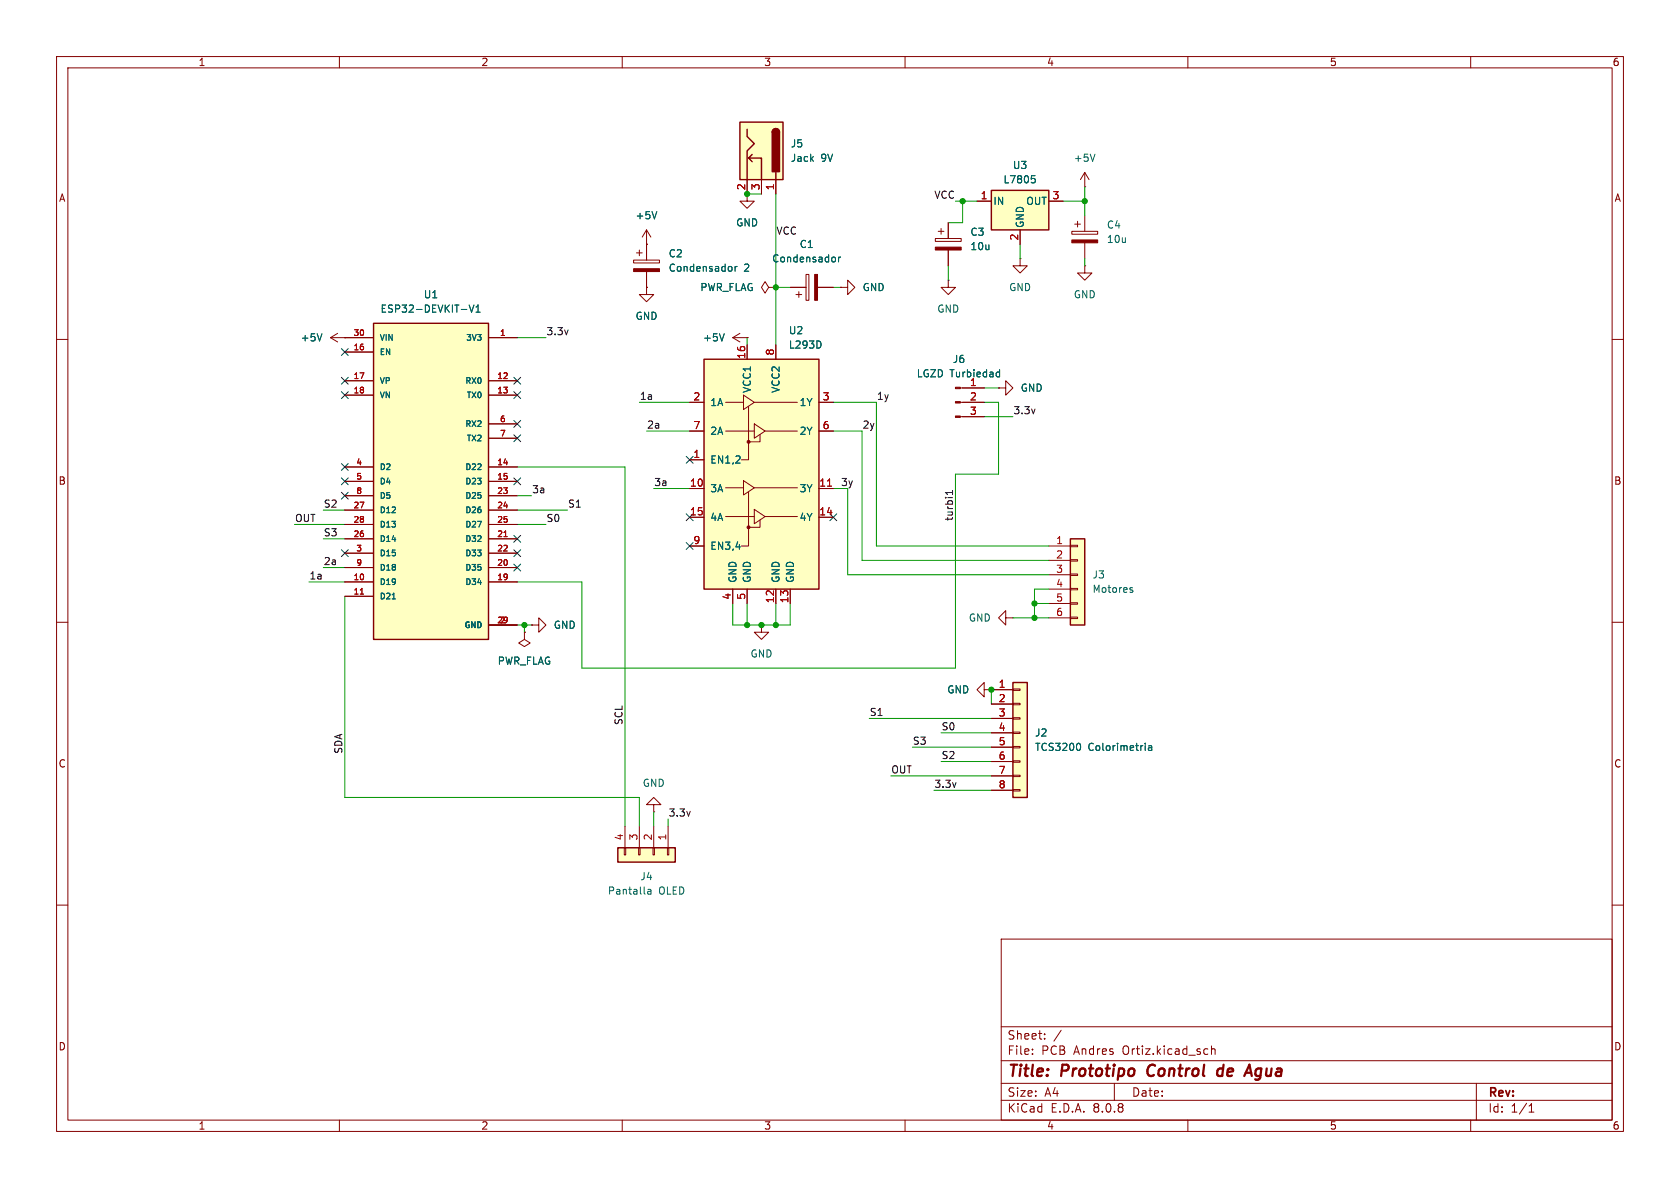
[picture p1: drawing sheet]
<svg xmlns="http://www.w3.org/2000/svg" width="297mm" height="210mm" viewBox="0 0 297 210" stroke-linecap="round" stroke-linejoin="round" font-family="sans-serif">
<g fill="none" stroke="#840000" stroke-width=".18">
<path d="M10 10h277v190h-277zM12 12h273v186h-273zM60 10v2M110 10v2M160 10v2M210 10v2M260 10v2M167.6 39.4v2.8M190 39.6h1M190.5 39.1v1M191.8 38.1v2.8M112 46h4.6v.5h-4.6z"/>
<path d="M112.5 44.7h1M113 44.2v1M114.3 43.2v2.8M114.3 48v2.8M165.4 42.2h4.5v.5h-4.5zM165.9 40.9h1M166.4 40.4v1M167.6 44.2v2.8M189.5 40.9h4.6v.5h-4.6zM191.8 42.9v2.8M10 60h2M176.5 68.6h1.3v-1.3l1.3 1.3-1.3 1.3v-1.3"/>
<path d="M176.5 68.6h.1M285 60h2M10 110h2M177.8 109.2v-1.2l-1.3 1.2 1.3 1.3v-1.3h1.3M179.1 109.2h.1M285 110h2M10 160h2M177 166h108v32h-108zM285 160h2M60 198v2M110 198v2M160 198v2"/>
<path d="M177 194.5h108M177 191.5h108M177 187.5h108M177 181.5h108M182.5 186.3v.1M182.5 185.5v.1M184.7 183.6v.1M184.7 182.8v.1M187.6 182.1l-1.3 2M197 191.5v3M210 198v2M213.4 185.4l.1 .1"/>
<path d="M213.5 186.3l-.1 .1M214.2 184.9v1.5M214.2 185.5l.2-.1 .3 .1 .1 .9M260 198v2M261 191.5v6.5M270.3 196.6h.9M270.3 195.5l.4-.4v1.5"/>
</g>
<path d="M203.1 188.5a1.27 1.27 0 0 0 0 1.6M216.2 189a.66 .66 0 0 0-1 .3v.5l.1 .3 .2 .1 .6-.1M216.3 188.2l-.2 2M220.9 188.2l.4 2" fill="none" stroke="#840000" stroke-width=".4"/>
<g fill="#840000" stroke="#840000" stroke-width=".18">
<path d="M112 47.5h4.6v.5h-4.6z"/>
<path d="M189.5 42.4h4.6v.5h-4.6z"/>
<path d="M165.4 43.7h4.5v.5h-4.5z"/>
</g>
<path d="M129.3 47.2v.6M130 47.1v.9M130.3 47.1l-.3 .2" fill="none" stroke="#006464" stroke-width=".18"/>
<path d="M175.3 33.7h10.1v6.9h-10.1z" fill="#ffffc2"/>
<path d="M175.3 33.7h10.1v6.9h-10.1z" fill="none" stroke="#840000" stroke-width=".25"/>
<path d="M172.7 35.6h2.6M185.4 35.6h2.6M135.9 50.8l-.6-1-.7 1 .7 1 .6-1h1.3M137.2 50.8h.1M180.3 40.6v2.6" fill="none" stroke="#840000" stroke-width=".18"/>
<path d="M182.4 31.1h.6M182.5 31.5h.3l.2 .3v.4l-.5 .1" fill="none" stroke="#006464" stroke-width=".18"/>
<path d="M189.2 95.3h2.6v15.2h-2.6z" fill="#ffffc2"/>
<g fill="none" stroke="#840000" stroke-width=".18">
<path d="M132.1 34.3v1.3h1.2l-1.2 1.2-1.3-1.2h1.3M167.6 49.5v1.3h1.3l-1.3 1.3-1.2-1.3h1.2M167.6 49.5h.1M191.8 47v1.3h1.2l-1.2 1.2-1.3-1.2h1.3M191.8 47h.1M185.4 96.5h3.8M185.4 99.1h3.8M189.2 98.9h1.3v.3h-1.3zM189.2 96.4h1.3v.2h-1.3zM185.4 101.6h3.8M185.4 104.1h3.8M185.4 106.7h3.8"/>
<path d="M185.4 109.2h3.8M189.2 109.1h1.3v.2h-1.3zM189.2 106.6h1.3v.2h-1.3zM189.2 104h1.3v.3h-1.3zM189.2 101.5h1.3v.2h-1.3z"/>
</g>
<path d="M189.2 95.3h2.6v15.2h-2.6z" fill="none" stroke="#840000" stroke-width=".25"/>
<path d="M199.9 104.3l.3 .1 .1 .1-.2 .2h-.2M199.9 103.9h.3" fill="none" stroke="#006464" stroke-width=".18"/>
<path d="M124.5 63.5h20.3v40.6h-20.3z" fill="#ffffc2"/>
<path d="M124.5 63.5h20.3v40.6h-20.3z" fill="none" stroke="#840000" stroke-width=".25"/>
<g fill="#840000" stroke="#840000" stroke-width=".18">
<circle cx="132.3" cy="93.2" r=".25"/>
<circle cx="132.3" cy="78.1" r=".25"/>
</g>
<g fill="none" stroke="#840000" stroke-width=".18">
<path d="M129.5 59.7l1.3 .8M129.5 59.7h2.6M130.8 58.9l-1.3 .8M132.1 59.7h.1M121.9 76.2h2.6M121.9 71.1h2.6M128.3 76.2h5M128.3 71.1h3.1M131.4 69.9l1.9 1.2-1.9 1.3zM132.1 61v2.5M132.3 71.9v9.4h-1.2M133.3 74.9l2 1.3-2 1.3z"/>
<path d="M133.3 71.1h7.7M134.4 76.8v1.3h-2.1M135.3 76.2h5.7M137.2 61v2.5M144.8 76.2h2.5M144.8 71.1h2.5M121.9 81.3h2.6M121.9 86.4h2.6M121.9 91.4h2.6M121.9 96.5h2.6M128.3 91.3h5M128.3 86.2h3.1"/>
<path d="M131.4 85l1.9 1.2-1.9 1.3zM132.3 87v9.5h-1.2M133.3 90l2 1.3-2 1.3zM133.3 86.2h7.7M134.4 91.9v1.3h-2.1M135.3 91.3h5.7M144.8 86.4h2.5M144.8 91.4h2.5M129.5 104.1v2.6M132.1 104.1v2.6M137.2 104.1v2.6M139.7 104.1v2.6"/>
</g>
<path d="M146.3 85.9h.7" fill="none" stroke="#a90000" stroke-width=".18"/>
<path d="M128 59l-.4 1.3M145.1 60.6v.6" fill="none" stroke="#006464" stroke-width=".18"/>
<path d="M109.2 149.9h10.2v2.5h-10.2z" fill="#ffffc2"/>
<g fill="none" stroke="#840000" stroke-width=".18">
<path d="M191.8 33h.1M191.8 30.5l-.8 1.3M191.8 30.5v2.5M191.8 30.5l.7 1.3M139.7 50.8h2.8M140.7 52.1h1M141.2 51.6v1M142.5 48.5h.5v4.6h-.5zM144.5 50.8h2.8M148.6 50.8h1.3v-1.3l1.2 1.3-1.2 1.3v-1.3M148.6 50.8h.1M134.6 110.5v1.3h1.3l-1.3 1.2-1.3-1.2h1.3"/>
<path d="M134.6 110.5h.1M110.4 149.9h.2v1.2h-.2zM110.5 146.1v3.8M112.9 149.9h.3v1.2h-.3zM113 146.1v3.8M115.4 149.9h.3v1.2h-.3zM115.6 142.2h1.2l-1.2-1.2-1.3 1.2h1.3v1.3M115.6 143.5h.1M115.6 146.1v3.8M118 149.9h.2v1.2h-.2zM118.1 146.1v3.8"/>
</g>
<path d="M109.2 149.9h10.2v2.5h-10.2z" fill="none" stroke="#840000" stroke-width=".25"/>
<path d="M193.6 27.2l-.4 1.3M147.6 45.6v.6M148.2 45.5v.8M148.6 45.5l-.4 .2M114.5 157.3h.5l.1 .8M115.1 157.5l-.4 .1-.2 .2 .2 .3 .4-.1" fill="none" stroke="#006464" stroke-width=".18"/>
<path d="M144 48.5h.5v4.6h-.5z" fill="#840000" stroke="#840000" stroke-width=".18"/>
<path d="M130.8 21.6h7.6v10.2h-7.6z" fill="#ffffc2"/>
<path d="M130.8 21.6h7.6v10.2h-7.6zM132.1 22.9v1.2l1.2 1.3-1.2 1.3v5.1M132.3 27.9l.7 .7M133 27.3l-.7 .6h2.3v3.9M136.5 23.4a.64 .64 0 0 1 .7-.7 .64 .64 0 0 1 .6 .7M137.2 30.5v1.3" fill="none" stroke="#840000" stroke-width=".25"/>
<g fill="#840000" stroke="#840000" stroke-width=".25">
<path d="M136.7 22.9a.64 .64 0 0 1 .7-.1 .64 .64 0 0 1 .4 .6h-1.3z"/>
<path d="M136.5 23.4h1.3v7h-1.3z"/>
</g>
<g fill="none" stroke="#840000" stroke-width=".18">
<path d="M132.1 31.8v2.5M134.6 31.8v2.5M137.2 31.8v2.5M58.4 59.7l1.3 .8M58.4 59.7h2.6M59.7 58.9l-1.3 .8M61 59.7h.1M180.3 45.7v1.3h1.3l-1.3 1.3-1.2-1.3h1.2M180.3 45.7h.1M169.8 73.7h4.2M169.8 71.1h4.2M169.8 68.6h4.2"/>
<path d="M92.7 111.8v1.2l1 .7-1 .6-1-.6 1-.7M92.7 111.8h.1M94 110.5h1.2v-1.3l1.3 1.3-1.3 1.3v-1.3M94 110.5h.1"/>
</g>
<g fill="#840000" stroke="#840000" stroke-width=".18">
<path d="M168.9 73.5h.9v.3h-.9z"/>
<path d="M168.9 71h.9v.2h-.9z"/>
<path d="M168.9 68.5h.9v.2h-.9z"/>
</g>
<path d="M56.9 59l-.4 1.3M176.3 65.8h.4M176.7 65.3v1.3M176.7 66.6h-.4" fill="none" stroke="#006464" stroke-width=".18"/>
<path d="M66 57.2h20.4v55.8h-20.4z" fill="#ffffc2"/>
<path d="M66 57.2h20.4v55.8h-20.4z" fill="none" stroke="#840000" stroke-width=".25"/>
<g fill="none" stroke="#840000" stroke-width=".18">
<path d="M61 59.7h5M86.4 59.7h5M61 67.3h5M61 69.9h5M61 62.2h5M86.4 67.3h5M86.4 69.9h5M86.4 74.9h5M86.4 77.5h5M61 82.6h5M61 85.1h5M61 95.3h5"/>
<path d="M61 97.8h5M61 87.6h5M61 90.2h5M61 92.7h5M86.4 82.6h5M86.4 85.1h5M86.4 95.3h5M86.4 97.8h5M86.4 87.6h5M86.4 90.2h5M86.4 92.7h5M61 102.9h5"/>
<path d="M61 105.4h5M61 100.3h5M86.4 102.9h5M86.4 110.5h5M86.4 100.3h5"/>
</g>
<path d="M82.9 53.9l.5 1.3 .4-1.3M84.2 55.2h.7M84.2 54.3l.3-.4v1.3M69.3 105.9h.6" fill="none" stroke="#006464" stroke-width=".18"/>
<path d="M89.1 94.9h.6M63.7 105h.6" fill="none" stroke="#a90000" stroke-width=".18"/>
<path d="M179.1 120.7h2.5v20.3h-2.5z" fill="#ffffc2"/>
<g fill="none" stroke="#840000" stroke-width=".18">
<path d="M132.1 31.8v2.5M134.6 31.8v2.5M137.2 31.8v2.5M167.6 39.4v2.8M172.7 35.6h2.6M185.4 35.6h2.6M61 59.7h.1M61 59.7h5M86.4 59.7h5M114.3 50.8v1.3h1.3l-1.3 1.2-1.3-1.2h1.3M114.3 50.8h.1M114.3 43.2h.1"/>
<path d="M114.3 40.6l-.8 1.3M114.3 40.6v5.4M114.3 48v2.8M114.3 40.6l.8 1.3M132.1 59.7h.1M137.2 50.8h.1M139.7 50.8h2.8M144.5 50.8h2.8M148.6 50.8h.1M167.6 44.2v2.8M180.3 40.6v2.6M61 67.3h5"/>
<path d="M61 69.9h5M61 62.2h5M86.4 67.3h5M86.4 69.9h5M86.4 74.9h5M86.4 77.5h5M121.9 71.1h2.6M121.9 76.2h2.6M132.1 61v2.5M137.2 61v2.5M144.8 71.1h2.5M144.8 76.2h2.5"/>
<path d="M170.2 71.1h3.8M170.2 68.6h3.8M170.2 73.7h3.8M176.5 68.6h.1M61 82.6h5M61 85.1h5M61 95.3h5M61 97.8h5M61 87.6h5M61 90.2h5M61 92.7h5M86.4 82.6h5"/>
<path d="M86.4 85.1h5M86.4 95.3h5M86.4 97.8h5M86.4 87.6h5M86.4 90.2h5M86.4 92.7h5M121.9 81.3h2.6M121.9 86.4h2.6M121.9 91.4h2.6M121.9 96.5h2.6M144.8 86.4h2.5M144.8 91.4h2.5"/>
<path d="M61 102.9h5M61 105.4h5M61 100.3h5M86.4 102.9h5M86.4 110.5h5M86.4 100.3h5M92.7 111.8h.1M94 110.5h.1M129.5 104.1v2.6M132.1 104.1v2.6M137.2 104.1v2.6M139.7 104.1v2.6"/>
<path d="M174 121.9v-1.2l-1.3 1.2 1.3 1.3v-1.3h1.3M175.3 121.9h.1M175.3 121.9h3.8M175.3 124.5h3.8M175.3 127h3.8M175.3 129.5h3.8M175.3 132.1h3.8M175.3 134.6h3.8M175.3 137.2h3.8M175.3 139.7h3.8M179.1 139.6h1.2v.2h-1.2zM179.1 137h1.2v.3h-1.2z"/>
<path d="M179.1 134.5h1.2v.2h-1.2zM179.1 132h1.2v.2h-1.2zM179.1 129.4h1.2v.3h-1.2zM179.1 126.9h1.2v.2h-1.2zM179.1 124.3h1.2v.3h-1.2zM179.1 121.8h1.2v.2h-1.2z"/>
</g>
<path d="M179.1 120.7h2.5v20.3h-2.5z" fill="none" stroke="#840000" stroke-width=".25"/>
<g fill="none" stroke="#006464" stroke-width=".18">
<path d="M116.1 37.4l-.4 1.3M182.4 31.1h.6M182.5 31.5h.3l.2 .3v.4l-.5 .1M56.9 59l-.4 1.3M82.9 53.9l.5 1.3 .4-1.3M84.2 55.2h.7M84.2 54.3l.3-.4v1.3M128 59l-.4 1.3M129.3 47.2v.6M130 47.1v.9M130.3 47.1l-.3 .2M147.6 45.6v.6"/>
<path d="M148.2 45.5v.8M148.6 45.5l-.4 .2M145.1 60.6v.6M176.3 65.8h.4M176.7 65.3v1.3M176.7 66.6h-.4M69.3 105.9h.6M190.9 131.4l.1 .5-.1 .7M202.5 131.4v.1M202.5 131.8v.9M203.1 131.9h.5v.8M203.6 132.1l-.4 .1-.2 .2 .2 .3 .4-.1"/>
</g>
<path d="M168.4 86.7v.7M168.4 87.1h-1.3l.4 .3" fill="none" stroke="#0f0f0f" stroke-width=".18"/>
<g fill="none" stroke="#009600" stroke-width=".18">
<path d="M132.1 34.3h2.5M137.2 34.3v26.7M168.9 35.6h3.8M170.2 35.6v3.8h-2.6M188 35.6h3.8M191.8 33v5.1M91.4 59.7h5.1M132.1 59.7v1.3M137.2 50.8h2.5M147.3 50.8h1.3M167.6 47v2.5M180.3 43.2v2.5"/>
<path d="M191.8 45.7v1.3M113 71.1h8.9M114.3 76.2h7.6M147.3 71.1h7.6v25.4h30.5M147.3 76.2h5.1v22.9h33M174 73.7h5.1M174 71.1h2.5v12.7h-7.6v34.3h-66v-15.2h-11.5M174 68.6h2.5M52.1 92.7h8.9M57.1 95.3h3.9M57.1 90.2h3.9M91.4 92.7h5.1"/>
<path d="M91.4 82.6h19.1v63.5M91.4 90.2h8.9M91.4 87.6h2.6M115.6 86.4h6.3M147.3 86.4h2.6v15.2h35.5M54.6 102.9h6.4M57.1 100.3h3.9M61 105.4v35.6h52v5.1M91.4 110.5h2.6M92.7 110.5v1.3M129.5 106.7v3.8h10.2v-3.8M132.1 106.7v3.8"/>
<path d="M137.2 106.7v3.8M179.1 109.2h6.3M182.9 106.7h2.5M185.4 104.1h-2.5v5.1M153.7 127h21.6M157.5 137.2h17.8M161.3 132.1h14M165.1 139.7h10.2M166.4 129.5h8.9M166.4 134.6h8.9M175.3 121.9v2.6M115.6 143.5v2.6"/>
<path d="M118.1 144.8v1.3"/>
</g>
<g fill="none" stroke="#000084" stroke-width=".18">
<path d="M60.4 61.6l1.2 1.2M60.4 69.2l1.2 1.3M60.4 66.7l1.2 1.2M61.6 61.6l-1.2 1.2M61.6 69.2l-1.2 1.3M61.6 66.7l-1.2 1.2M90.8 74.3l1.2 1.2M90.8 76.9l1.2 1.2M90.8 69.2l1.2 1.3M90.8 66.7l1.2 1.2M92 66.7l-1.2 1.2M92 74.3l-1.2 1.2"/>
<path d="M92 76.9l-1.2 1.2M92 69.2l-1.2 1.3M60.4 87l1.2 1.2M60.4 97.2l1.2 1.2M60.4 84.5l1.2 1.2M60.4 81.9l1.2 1.3M61.6 87l-1.2 1.2M61.6 97.2l-1.2 1.2M61.6 84.5l-1.2 1.2M61.6 81.9l-1.2 1.3M90.8 94.6l1.2 1.3M90.8 97.2l1.2 1.2"/>
<path d="M90.8 84.5l1.2 1.2M90.8 99.7l1.2 1.2M92 94.6l-1.2 1.3M92 97.2l-1.2 1.2M92 84.5l-1.2 1.2M92 99.7l-1.2 1.2M121.3 80.7l1.2 1.2M121.3 90.8l1.2 1.2M121.3 95.9l1.2 1.2M122.5 80.7l-1.2 1.2M122.5 90.8l-1.2 1.2M122.5 95.9l-1.2 1.2"/>
<path d="M146.7 90.8l1.2 1.2M147.9 90.8l-1.2 1.2"/>
</g>
<path d="M89.1 94.9h.6M146.3 85.9h.7M63.7 105h.6" fill="none" stroke="#a90000" stroke-width=".18"/>
<g fill="#009600" stroke="#009600" stroke-width=".18">
<circle cx="134.6" cy="110.5" r=".46"/>
<circle cx="132.1" cy="110.5" r=".46"/>
<circle cx="92.7" cy="110.5" r=".46"/>
<circle cx="170.2" cy="35.6" r=".46"/>
<circle cx="191.8" cy="35.6" r=".46"/>
<circle cx="137.2" cy="50.8" r=".46"/>
<circle cx="132.1" cy="34.3" r=".46"/>
<circle cx="137.2" cy="110.5" r=".46"/>
<circle cx="175.3" cy="121.9" r=".46"/>
<circle cx="182.9" cy="106.7" r=".46"/>
<circle cx="182.9" cy="109.2" r=".46"/>
</g>
<g font-size="2.8" fill="#840000">
<text x="178" y="190.9">Title:</text>
<text x="187.7" y="190.9">Prototipo</text>
<text x="203.7" y="190.9">Control</text>
<text x="216.9" y="190.9">de</text>
<text x="222.7" y="190.9">Agua</text>
</g>
<g font-size="2.1" fill="#840000">
<text x="178" y="184">Sheet:</text>
<text x="178" y="186.7">File:</text>
<text x="184.1" y="186.7">PCB</text>
<text x="189.9" y="186.7">Andres</text>
<text x="198.6" y="186.7">Ortiz.kicad_sch</text>
<text x="178" y="196.9">KiCad</text>
<text x="178" y="194.1">Size:</text>
<text x="184.7" y="194.1">A4</text>
<text x="185.7" y="196.9">E.D.A.</text>
<text x="193.3" y="196.9">8.0.8</text>
<text x="200" y="194.1">Date:</text>
<text x="263" y="194.3">Rev:</text>
<text x="263" y="196.9">Id:</text>
<text x="267.1" y="196.9">1/1</text>
</g>
<g font-size="1.8" fill="#840000">
<text x="35" y="11.9">1</text>
<text x="85" y="11.9">2</text>
<text x="135" y="11.9">3</text>
<text x="185" y="11.9">4</text>
<text x="235" y="11.9">5</text>
<text x="285" y="11.9">6</text>
<text x="10.3" y="35.9">A</text>
<text x="131.8" y="33.7" transform="rotate(-90 131.8 33.7)">2</text>
<text x="285.3" y="35.9">A</text>
<text x="10.3" y="85.9">B</text>
<text x="285.3" y="85.9">B</text>
<text x="10.3" y="135.9">C</text>
<text x="285.3" y="135.9">C</text>
<text x="10.3" y="185.9">D</text>
<text x="285.3" y="185.9">D</text>
<text x="35" y="199.9">1</text>
<text x="85" y="199.9">2</text>
<text x="135" y="199.9">3</text>
<text x="185" y="199.9">4</text>
<text x="235" y="199.9">5</text>
<text x="285" y="199.9">6</text>
</g>
<g font-size="1.8" fill="#006464">
<text x="139.7" y="26.3">J5</text>
<text x="139.7" y="28.8">Jack</text>
<text x="145.1" y="28.8">9V</text>
<text x="189.7" y="28.8">+5V</text>
<text x="177.3" y="32.6">L7805</text>
<text x="179" y="30.1">U3</text>
<text x="112.3" y="39">+5V</text>
<text x="130" y="40.2">GND</text>
<text x="171.5" y="41.9">C3</text>
<text x="175.5" y="36.4">IN</text>
<text x="181.2" y="40.4" transform="rotate(-90 181.2 40.4)">GND</text>
<text x="181.3" y="36.4">OUT</text>
<text x="195.6" y="40.6">C4</text>
<text x="118.1" y="45.7">C2</text>
<text x="136.4" y="46.6">Condensador</text>
<text x="141.3" y="44">C1</text>
<text x="171.5" y="44.4">10u</text>
<text x="195.6" y="43.2">10u</text>
<text x="74.8" y="52.9">U1</text>
<text x="118.1" y="48.2">Condensador</text>
<text x="123.7" y="51.7">PWR_FLAG</text>
<text x="131.5" y="48.2">2</text>
<text x="152.4" y="51.7">GND</text>
<text x="178.3" y="51.7">GND</text>
<text x="189.7" y="52.9">GND</text>
<text x="67.2" y="55.5">ESP32-DEVKIT-V1</text>
<text x="112.3" y="56.7">GND</text>
<text x="139.4" y="59.3">U2</text>
<text x="165.6" y="55.5">GND</text>
<text x="53.1" y="60.6">+5V</text>
<text x="124.2" y="60.6">+5V</text>
<text x="139.4" y="61.8">L293D</text>
<text x="168.4" y="64.4">J6</text>
<text x="125.5" y="72">1A</text>
<text x="132.9" y="69.6" transform="rotate(-90 132.9 69.6)">VCC1</text>
<text x="138" y="69.6" transform="rotate(-90 138 69.6)">VCC2</text>
<text x="141.3" y="72">1Y</text>
<text x="162" y="66.9">LGZD Turbiedad</text>
<text x="180.3" y="69.4">GND</text>
<text x="125.5" y="77.1">2A</text>
<text x="141.3" y="77.1">2Y</text>
<text x="125.5" y="82.1">EN1,2</text>
<text x="125.5" y="87.2">3A</text>
<text x="141.3" y="87.2">3Y</text>
<text x="125.5" y="92.3">4A</text>
<text x="141.3" y="92.3">4Y</text>
<text x="125.5" y="97.4">EN3,4</text>
<text x="130.4" y="103.1" transform="rotate(-90 130.4 103.1)">GND</text>
<text x="132.9" y="103.1" transform="rotate(-90 132.9 103.1)">GND</text>
<text x="138" y="103.1" transform="rotate(-90 138 103.1)">GND</text>
<text x="140.6" y="103.1" transform="rotate(-90 140.6 103.1)">GND</text>
<text x="193" y="102.5">J3</text>
<text x="193" y="105">Motores</text>
<text x="97.8" y="111.4">GND</text>
<text x="171.2" y="110.1">GND</text>
<text x="87.9" y="117.7">PWR_FLAG</text>
<text x="132.6" y="116.4">GND</text>
<text x="167.4" y="122.8">GND</text>
<text x="182.9" y="130.4">J2</text>
<text x="182.9" y="132.9">TCS3200</text>
<text x="192.3" y="132.9">Colorimetria</text>
<text x="113.5" y="139.3">GND</text>
<text x="113.1" y="155.8">J4</text>
<text x="107.4" y="158.3">Pantalla</text>
<text x="116.5" y="158.3">OLED</text>
</g>
<g font-size="1.8" fill="#a90000">
<text x="134.4" y="33.7" transform="rotate(-90 134.4 33.7)">3</text>
<text x="136.9" y="33.7" transform="rotate(-90 136.9 33.7)">1</text>
<text x="173.3" y="35.3">1</text>
<text x="186" y="35.3">3</text>
<text x="180.1" y="42.6" transform="rotate(-90 180.1 42.6)">2</text>
<text x="131.8" y="63.5" transform="rotate(-90 131.8 63.5)">16</text>
<text x="136.9" y="62.9" transform="rotate(-90 136.9 62.9)">8</text>
<text x="122.5" y="70.9">2</text>
<text x="145.3" y="70.9">3</text>
<text x="171.4" y="68.3">1</text>
<text x="171.4" y="70.9">2</text>
<text x="122.5" y="75.9">7</text>
<text x="145.3" y="75.9">6</text>
<text x="171.4" y="73.4">3</text>
<text x="122.5" y="81">1</text>
<text x="121.9" y="86.1">10</text>
<text x="144.7" y="86.1">11</text>
<text x="121.9" y="91.2">15</text>
<text x="144.7" y="91.2">14</text>
<text x="122.5" y="96.3">9</text>
<text x="186.6" y="96.3">1</text>
<text x="186.6" y="98.8">2</text>
<text x="186.6" y="101.3">3</text>
<text x="129.3" y="106.1" transform="rotate(-90 129.3 106.1)">4</text>
<text x="131.8" y="106.1" transform="rotate(-90 131.8 106.1)">5</text>
<text x="136.9" y="106.7" transform="rotate(-90 136.9 106.7)">12</text>
<text x="139.4" y="106.7" transform="rotate(-90 139.4 106.7)">13</text>
<text x="186.6" y="103.9">4</text>
<text x="186.6" y="106.4">5</text>
<text x="186.6" y="109">6</text>
<text x="176.5" y="121.7">1</text>
<text x="176.5" y="124.2">2</text>
<text x="176.5" y="126.7">3</text>
<text x="176.5" y="129.3">4</text>
<text x="176.5" y="131.8">5</text>
<text x="176.5" y="134.4">6</text>
<text x="176.5" y="136.9">7</text>
<text x="176.5" y="139.4">8</text>
<text x="110.2" y="148.7" transform="rotate(-90 110.2 148.7)">4</text>
<text x="112.8" y="148.7" transform="rotate(-90 112.8 148.7)">3</text>
<text x="115.3" y="148.7" transform="rotate(-90 115.3 148.7)">2</text>
<text x="117.9" y="148.7" transform="rotate(-90 117.9 148.7)">1</text>
</g>
<g font-size="1.8" fill="#0f0f0f">
<text x="165.1" y="35.2">VCC</text>
<text x="137.2" y="41.6">VCC</text>
<text x="96.5" y="59.3">3.3v</text>
<text x="113" y="70.8">1a</text>
<text x="154.9" y="70.8">1y</text>
<text x="114.3" y="75.9">2a</text>
<text x="152.4" y="75.9">2y</text>
<text x="179.1" y="73.3">3.3v</text>
<text x="57.1" y="89.8">S2</text>
<text x="94" y="87.3">3a</text>
<text x="100.3" y="89.8">S1</text>
<text x="115.6" y="86">3a</text>
<text x="148.6" y="86">3y</text>
<text x="52.1" y="92.4">OUT</text>
<text x="57.1" y="94.9">S3</text>
<text x="96.5" y="92.4">S0</text>
<text x="168.6" y="92.2" transform="rotate(-90 168.6 92.2)">turbi1</text>
<text x="57.1" y="100">2a</text>
<text x="54.6" y="102.5">1a</text>
<text x="110.1" y="128.3" transform="rotate(-90 110.1 128.3)">SCL</text>
<text x="153.7" y="126.7">S1</text>
<text x="161.3" y="131.7">S3</text>
<text x="166.4" y="129.2">S0</text>
<text x="60.6" y="133.4" transform="rotate(-90 60.6 133.4)">SDA</text>
<text x="157.5" y="136.8">OUT</text>
<text x="166.4" y="134.3">S2</text>
<text x="165.1" y="139.4">3.3v</text>
<text x="118.1" y="144.4">3.3v</text>
</g>
<g font-size="1.4" fill="#a90000">
<text x="62.4" y="59.4">30</text>
<text x="88.3" y="59.4">1</text>
<text x="62.4" y="62">16</text>
<text x="62.4" y="67.1">17</text>
<text x="62.4" y="69.6">18</text>
<text x="87.8" y="67.1">12</text>
<text x="87.8" y="69.6">13</text>
<text x="88.3" y="74.7">6</text>
<text x="88.3" y="77.2">7</text>
<text x="62.9" y="82.3">4</text>
<text x="87.8" y="82.3">14</text>
<text x="62.4" y="89.9">27</text>
<text x="62.9" y="84.8">5</text>
<text x="62.9" y="87.4">8</text>
<text x="87.8" y="84.8">15</text>
<text x="87.8" y="87.4">23</text>
<text x="87.8" y="89.9">24</text>
<text x="62.4" y="95">26</text>
<text x="62.4" y="92.5">28</text>
<text x="87.8" y="95">21</text>
<text x="87.8" y="92.5">25</text>
<text x="62.9" y="97.5">3</text>
<text x="62.9" y="100.1">9</text>
<text x="87.8" y="100.1">20</text>
<text x="87.8" y="97.5">22</text>
<text x="62.4" y="102.6">10</text>
<text x="62.4" y="105.2">11</text>
<text x="87.8" y="102.6">19</text>
<text x="87.8" y="110.2">29</text>
<text x="88.3" y="110.2">2</text>
</g>
<g font-size="1.4" fill="#006464">
<text x="67.1" y="63">EN</text>
<text x="67.1" y="60.4">VIN</text>
<text x="82.3" y="60.4">3V3</text>
<text x="67.1" y="68">VP</text>
<text x="67.1" y="70.6">VN</text>
<text x="82.1" y="68">RX0</text>
<text x="82.4" y="70.6">TX0</text>
<text x="82.1" y="75.7">RX2</text>
<text x="67.1" y="83.3">D2</text>
<text x="82.1" y="83.3">D22</text>
<text x="82.4" y="78.2">TX2</text>
<text x="67.1" y="85.8">D4</text>
<text x="67.1" y="88.4">D5</text>
<text x="82.1" y="85.8">D23</text>
<text x="82.1" y="88.4">D25</text>
<text x="67.1" y="96">D14</text>
<text x="67.1" y="90.9">D12</text>
<text x="67.1" y="93.4">D13</text>
<text x="82.1" y="96">D32</text>
<text x="82.1" y="90.9">D26</text>
<text x="82.1" y="93.4">D27</text>
<text x="67.1" y="98.5">D15</text>
<text x="67.1" y="101.1">D18</text>
<text x="82.1" y="101.1">D35</text>
<text x="82.1" y="98.5">D33</text>
<text x="67.1" y="103.6">D19</text>
<text x="67.1" y="106.1">D21</text>
<text x="82.1" y="103.6">D34</text>
<text x="82" y="111.2">GND</text>
</g>
</svg>
